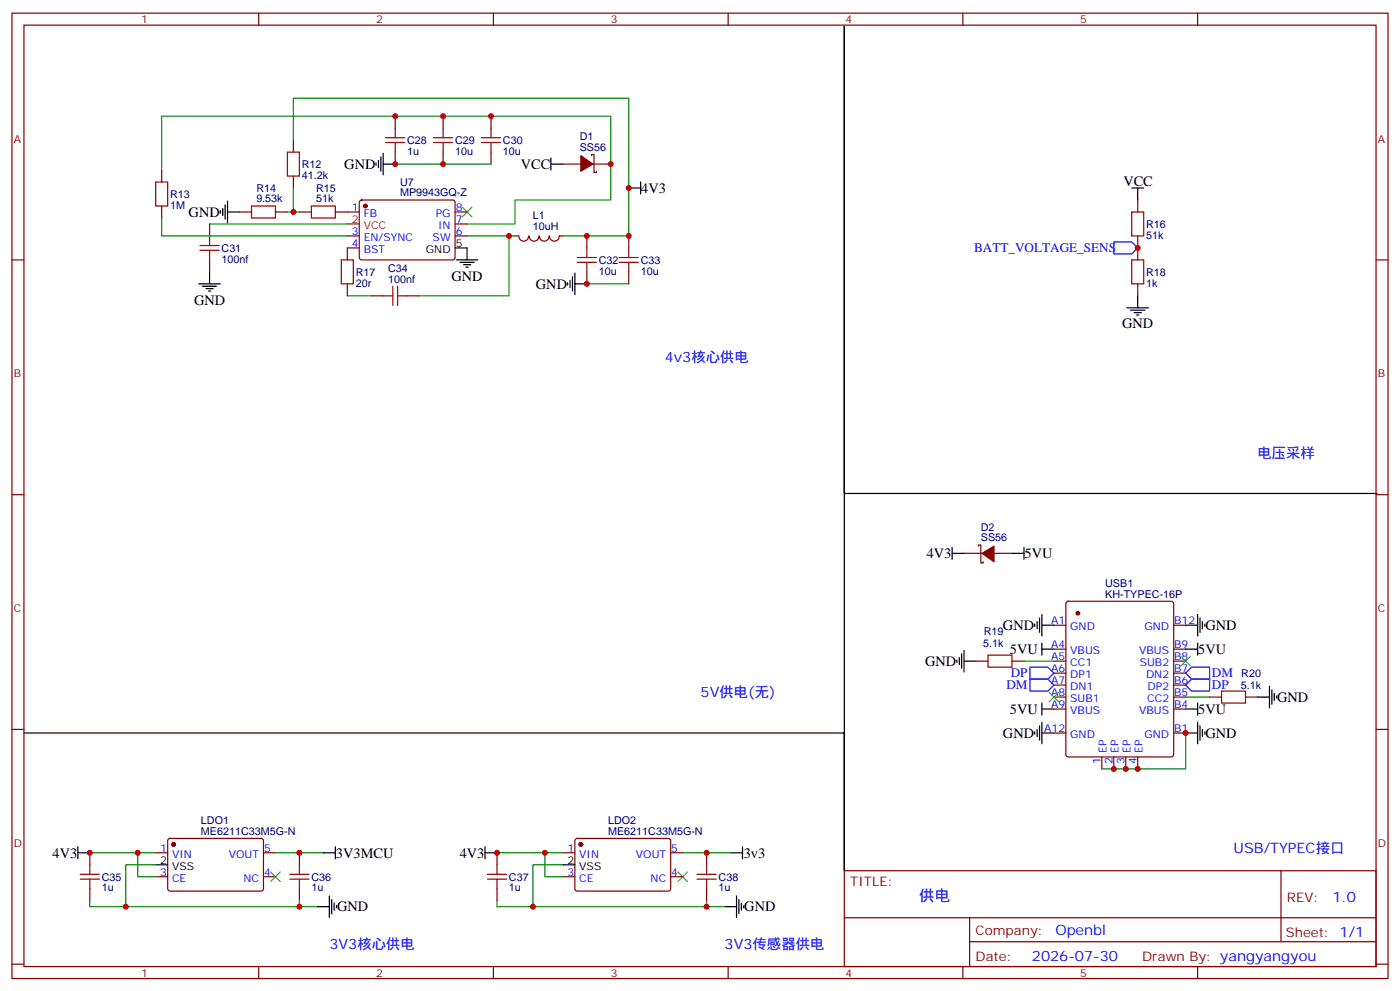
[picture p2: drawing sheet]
<svg xmlns="http://www.w3.org/2000/svg" width="412mm" height="292mm" viewBox="0 0 412 292" stroke-linecap="round" stroke-linejoin="round" font-family="sans-serif">
<g fill="none" stroke="#870000" stroke-width=".35">
<path d="M3.5 3.9h405.4v284.3h-405.4zM7.1 7.4h398.2v277.3h-398.2zM76.2 3.9v3.5M145.3 3.9v3.5M214.5 3.9v3.5M283.6 3.9v3.5M352.8 3.9v3.5M116.4 34.2v3.5M130.5 34.2v3.5M144.6 34.2v3.5M47.6 50.1v3.5M86.4 41.3v3.5"/>
<path d="M86.4 51.9v3.5M106.1 59.1l.4-.2 27.1 .1 .5 .6-.1 16.5-.7 .5-27-.1-.5-.7v-16.2zM116.4 44.8v3.5M130.5 44.8v3.5M144.6 44.8v3.5M165.8 48.3h5.3M174.3 45.9v-.4h.7v5.3h.7v-.4M174.6 48.3h5.3M335.1 58.9v3.5M3.5 76.6h3.6M47.6 60.7v3.5M61.7 66v3.5"/>
<path d="M61.7 76.6v3.5M70.6 62.4h3.5M81.1 62.4h3.6M88.2 62.4h3.5M98.8 62.4h7M102.3 69.5h3.5M105.8 73h-3.5v3.6M134.1 62.4h3.5M134.1 69.5h3.5M134.1 66h3.5M151.7 69.5h1.1M152.9 69.5a1.41 1.41 0 0 0 1.4 1.5 1.41 1.41 0 0 0 1.4-1.5"/>
<path d="M155.9 69.5a1.41 1.41 0 0 0 1.4 1.5 1.41 1.41 0 0 0 1.4-1.5M158.9 69.5a1.41 1.41 0 0 0 1.4 1.5 1.41 1.41 0 0 0 1.4-1.5M165.8 69.5h-1.1a1.41 1.41 0 0 1-1.4 1.5 1.41 1.41 0 0 1-1.4-1.5M172.9 69.5v3.5M185.2 69.5v3.5M335.1 69.5v7.1M405.3 76.6h3.6M102.3 83.6v3.5M109.4 87.1h3.5M119.9 87.1h3.6M172.9 80.1v3.5M185.2 80.1v3.5"/>
<path d="M335.1 83.6v3.5M3.5 145.7h3.6M405.3 145.7h3.6M284 163h5.3M288.2 160.9v-.4h.7v5.3h.7v-.3M292.8 163h5.3M314.2 177.3l.5-.2h30.3l.5 .2 .2 .5v44.5l-.2 .4-.5 .3h-30.3l-.5-.3-.2-.4v-44.5zM287.5 194.7h3.5M298.1 194.7h3.5M310.4 194.7h3.6M310.4 198.3h3.6M310.4 191.2h3.6"/>
<path d="M310.4 184.2h3.6M345.7 194.7h3.5M345.7 198.3h3.5M345.7 191.2h3.5M345.7 184.2h3.5M3.5 214.8h3.6M310.4 205.3h3.6M310.4 215.9h3.6M310.4 208.8h3.6M310.4 201.8h3.6M345.7 205.3h3.5M345.7 215.9h3.5"/>
<path d="M345.7 208.8h3.5M345.7 201.8h3.5M356.3 205.3h3.5M366.9 205.3h3.5M405.3 214.8h3.6M324.6 223v3.5M328.1 223v3.5M331.6 223v3.5M335.1 223v3.5M26.5 251.2v3.5M45.9 251.2h3.5M45.9 258.2h3.5"/>
<path d="M49.6 247.2l.5-.3 27.1 .1 .4 .7-.1 14.3-.6 .5-27.1-.1-.4-.6v-14.1zM77.6 251.2h3.5M77.6 258.2h3.5M88.2 251.2v3.5M146.4 251.2v3.5M165.8 251.2h3.5M165.8 258.2h3.5M169.6 247.2l.4-.3 27.1 .1 .5 .7-.1 14.3-.7 .5-27-.1-.5-.6v-14.1zM197.6 251.2h3.5M197.6 258.2h3.5M208.1 251.2v3.5M248.7 256.5h156.6v28.2h-156.6z"/>
<path d="M377.3 256.5v20.9M26.5 261.8v3.5M88.2 261.8v3.5M146.4 261.8v3.5M208.1 261.8v3.5M248.7 270.3h156.5M285.6 277.4h119.6M285.6 270.3v14.1M3.5 284h3.6M76.2 284.7v3.5M145.3 284.7v3.5M214.5 284.7v3.5"/>
<path d="M283.6 284.7v3.5M352.8 284.7v3.5M405.3 284h3.6"/>
</g>
<g fill="none" stroke="#008700" stroke-width=".35">
<path d="M47.6 50.1v-15.9h132.3v24.7h-28.2v7.1h-14.1M86.4 41.3v-12.4h98.8v40.6h-19.4M86.4 55.4v7M116.4 48.3h28.2M47.6 64.2v5.3h54.7M61.7 66h40.6M84.7 62.4h3.5M137.6 69.5h14.1M149.9 69.5v17.6h-26.4M102.3 87.1h7.1M172.9 83.6h12.3M301.6 194.7h8.8"/>
<path d="M349.2 215.9v10.6h-24.6M349.2 205.3h7.1M26.5 251.2h19.4M40.6 251.2v7h5.3M45.9 254.7h-8.9v12.4M81.1 251.2h14.1M146.4 251.2h19.4M160.5 251.2v7h5.3M165.8 254.7h-8.8v12.4M201.1 251.2h14.1M26.5 265.3v1.8h61.7v-1.8M88.2 267.1h5.3"/>
<path d="M146.4 265.3v1.8h61.7v-1.8M208.1 267.1h5.3"/>
</g>
<g fill="none" stroke="#000" stroke-width=".35">
<path d="M67 59.3v6.3M110.8 48v.7M111.5 47.3v2.1M112.2 46.2v4.2M112.9 48.3h3.5M112.9 45.2v6.3M162.3 48.3h3.5M162.3 46.6v3.5M185.2 55.4h3.5M188.7 53.6v3.6M333.4 55.4h3.5M335.1 55.4v3.5"/>
<path d="M64.9 62.1v.7M65.6 61.4v2.1M66.3 60.3v4.3M67 62.4h3.6M134.1 73h3.5v3.6M134.4 76.6h6.4M135.5 77.3h4.2M136.5 78h2.1M137.2 78.7h.7M58.6 83.6h6.3M59.6 84.3h4.3M60.7 85h2.1"/>
<path d="M61.4 85.7h.7M61.7 80.1v3.5M167.2 83.3v.7M167.9 82.6v2.1M168.6 81.5v4.2M169.3 83.6h3.6M169.3 80.4v6.4M332 90.7h6.3M333 91.4h4.3M334.1 92.1h2.1M334.8 92.8h.7M335.1 87.1v3.6"/>
<path d="M405.7 145.3h-157v-137.5v248.7v-40.6h-241.6M280.5 163h3.5M280.5 161.2v3.5M298.1 163h3.5M301.6 161.2v3.5M281.9 194.4v.7M282.6 193.7v2.1M283.3 192.6v4.3M284 194.7h3.5M284 191.6v6.3M304.8 183.8v.7M305.5 183.1v2.1"/>
<path d="M306.2 182v4.3M306.9 184.2h3.5M306.9 181v6.3M306.9 189.4v3.6M306.9 191.2h3.5M349.2 184.2h3.6M349.2 191.2h3.6M352.8 181v6.3M352.8 189.4v3.6M353.5 182v4.3M354.2 183.1v2.1M354.9 183.8v.7"/>
<path d="M304.8 215.5v.8M305.5 214.8v2.2M306.2 213.8v4.2M306.9 207.1v3.5M306.9 212.7v6.4M306.9 215.9h3.5M306.9 208.8h3.5M349.2 215.9h3.6M349.2 208.8h3.6M352.8 207.1v3.5M352.8 212.7v6.4M353.5 213.8v4.2"/>
<path d="M354.2 214.8v2.2M354.9 215.5v.8M370.4 205.3h3.5M373.9 202.1v6.4M374.6 203.2v4.2M375.4 204.3v2.1M376.1 205v.7M22.9 251.2h3.6M22.9 249.4v3.5M45.9 254.7h3.5M95.2 251.2h3.6M98.8 249.4v3.5"/>
<path d="M142.9 251.2h3.5M142.9 249.4v3.5M165.8 254.7h3.5M215.2 251.2h3.5M218.7 249.4v3.5M93.5 267.1h3.5M97 263.9v6.3M97.7 264.9v4.3M98.4 266v2.1M99.1 266.7v.7M213.4 267.1h3.6M217 263.9v6.3"/>
<path d="M217.7 264.9v4.3M218.4 266v2.1M219.1 266.7v.7"/>
</g>
<g fill="#870000" stroke="#870000" stroke-width=".35">
<path d="M171.1 45.9l3.5 2.4-3.5 2.1z"/>
<path d="M289.3 163l3.5-2.1v4.6z"/>
<circle cx="51.2" cy="248.7" r=".53"/>
<circle cx="171.1" cy="248.7" r=".53"/>
<circle cx="317.5" cy="180.6" r=".53"/>
<circle cx="107.6" cy="60.7" r=".53"/>
</g>
<path d="M136.2 61l2.8 2.9M139 61l-2.8 2.9M347.8 193.3l2.9 2.8M350.7 193.3l-2.9 2.8M309 203.9l2.9 2.8M311.9 203.9l-2.9 2.8M79.7 256.8l2.8 2.8M82.5 256.8l-2.8 2.8M199.7 256.8l2.8 2.8M202.5 256.8l-2.8 2.8" fill="none" stroke="#3c3" stroke-width=".35"/>
<g fill="none" stroke="#a10000" stroke-width=".35">
<path d="M116.4 37.7v2.9M130.5 37.7v2.9M144.6 37.7v2.9M45.9 53.6h3.5v7.1h-3.5zM84.7 44.8h3.5v7.1h-3.5zM113.6 40.6h5.6M113.6 42h5.6M116.4 42v2.8M127.7 40.6h5.6M127.7 42h5.6M130.5 42v2.8M141.8 40.6h5.7"/>
<path d="M141.8 42h5.7M144.6 42v2.8M58.9 73.7h5.7M58.9 72.3h5.7M61.7 69.5v2.8M61.7 73.7v2.9M74.1 60.7h7v3.5h-7zM91.7 60.7h7.1v3.5h-7.1zM100.5 76.6h3.6v7h-3.6zM170 75.8h5.7M170 77.3h5.7M172.9 73v2.8"/>
<path d="M172.9 77.3v2.8M182.4 75.8h5.6M182.4 77.3h5.6M185.2 73v2.8M185.2 77.3v2.8M333.4 76.6h3.5v7h-3.5zM333.4 62.4h3.5v7.1h-3.5zM112.9 87.1h2.8M115.7 84.3v5.7M117.1 84.3v5.7M117.1 87.1h2.8M291 193h7.1v3.5h-7.1z"/>
<path d="M359.8 203.6h7.1v3.5h-7.1zM23.6 258.9h5.7M23.6 257.5h5.7M26.5 254.7v2.8M26.5 258.9v2.9M85.4 258.9h5.6M85.4 257.5h5.6M88.2 254.7v2.8M88.2 258.9v2.9M143.6 258.9h5.6M143.6 257.5h5.6M146.4 254.7v2.8"/>
<path d="M146.4 258.9v2.9M205.3 258.9h5.7M205.3 257.5h5.7M208.1 254.7v2.8M208.1 258.9v2.9"/>
</g>
<path d="M328.1 71.3h5.3l1.7 1.7-1.7 1.8h-5.3zM303.4 196.5h5.3l1.7 1.8-1.7 1.7h-5.3zM349.2 198.3l1.8-1.8h5.3v3.5h-5.3zM303.4 200h5.3l1.7 1.8-1.7 1.8h-5.3zM349.2 201.8l1.8-1.8h5.3v3.6h-5.3z" fill="none" stroke="#00f" stroke-width=".35"/>
<path d="M102.3 66h3.5" fill="none" stroke="#f00" stroke-width=".35"/>
<g fill="#c00">
<circle cx="88.2" cy="267.1" r=".88"/>
<circle cx="157" cy="267.1" r=".88"/>
<circle cx="160.5" cy="251.2" r=".88"/>
<circle cx="208.1" cy="251.2" r=".88"/>
<circle cx="208.1" cy="267.1" r=".88"/>
<circle cx="146.4" cy="251.2" r=".88"/>
<circle cx="349.3" cy="215.9" r=".88"/>
<circle cx="328.1" cy="226.5" r=".88"/>
<circle cx="331.6" cy="226.5" r=".88"/>
<circle cx="335.1" cy="226.5" r=".88"/>
<circle cx="172.9" cy="83.6" r=".88"/>
<circle cx="185.2" cy="69.5" r=".88"/>
<circle cx="172.9" cy="69.5" r=".88"/>
<circle cx="116.4" cy="48.3" r=".88"/>
<circle cx="130.5" cy="48.3" r=".88"/>
<circle cx="149.9" cy="69.5" r=".88"/>
<circle cx="116.4" cy="34.2" r=".88"/>
<circle cx="130.5" cy="34.2" r=".88"/>
<circle cx="144.6" cy="34.2" r=".88"/>
<circle cx="86.4" cy="62.4" r=".88"/>
<circle cx="185.2" cy="55.4" r=".88"/>
<circle cx="335.1" cy="73" r=".88"/>
<circle cx="179.9" cy="48.3" r=".88"/>
<circle cx="26.5" cy="251.2" r=".88"/>
<circle cx="40.6" cy="251.2" r=".88"/>
<circle cx="37" cy="267.1" r=".88"/>
<circle cx="88.2" cy="251.2" r=".88"/>
</g>
<text font-size="4.6" fill="#00f" x="270.8" y="265.5">供电</text>
<g font-size="4.2">
<text x="101.4" y="49.8">GND</text>
<text x="153.4" y="49.7">VCC</text>
<text x="188.9" y="56.8">4V3</text>
<text x="330.9" y="54.7">VCC</text>
<text x="55.6" y="63.9">GND</text>
<text x="133" y="82.7">GND</text>
<text x="57.1" y="89.7">GND</text>
<text x="157.9" y="85.1">GND</text>
<text x="330.6" y="96.7">GND</text>
<text x="273" y="164.4">4V3</text>
<text x="301.8" y="164.4">5VU</text>
<text x="295.5" y="185.5">GND</text>
<text x="355.1" y="185.6">GND</text>
<text x="272.5" y="196.2">GND</text>
<text x="297.5" y="192.6">5VU</text>
<text x="353" y="192.6">5VU</text>
<text x="376.2" y="206.7">GND</text>
<text x="297.5" y="210.3">5VU</text>
<text x="353" y="210.2">5VU</text>
<text x="295.5" y="217.3">GND</text>
<text x="355.1" y="217.3">GND</text>
<text x="15.5" y="252.6">4V3</text>
<text x="99" y="252.6">3V3MCU</text>
<text x="135.4" y="252.6">4V3</text>
<text x="219.1" y="252.7">3v3</text>
<text x="99.3" y="268.5">GND</text>
<text x="219.3" y="268.5">GND</text>
</g>
<g font-size="4.2" fill="#00f">
<text x="195.8" y="106.5">4v3核心供电</text>
<text x="370.4" y="134.8">电压采样</text>
<text x="206.4" y="205.3">5V供电(无)</text>
<text x="363.4" y="251.2">USB/TYPEC接口</text>
<text x="392.5" y="265.7">1.0</text>
<text x="310.9" y="275.3">Openbl</text>
<text x="97" y="279.4">3V3核心供电</text>
<text x="213.4" y="279.4">3V3传感器供电</text>
<text x="304" y="283.1">2026-07-30</text>
</g>
<g font-size="3.9" fill="#00f">
<text x="286.9" y="74.3">BATT_VOLTAGE_SENS</text>
<text x="296.4" y="203.1">DM</text>
<text x="297.8" y="199.5">DP</text>
<text x="357" y="199.5">DM</text>
<text x="357" y="203.1">DP</text>
</g>
<g font-size="3.9" fill="#800">
<text x="250.5" y="261.1">TITLE:</text>
<text x="379.1" y="265.7">REV:</text>
<text x="287.4" y="275.3">Company:</text>
<text x="378.7" y="275.9">Sheet: 1/1</text>
<text x="287.4" y="282.9">Date:</text>
<text x="336.4" y="283">Drawn By: yangyangyou</text>
</g>
<g font-size="3.2" fill="#800">
<text x="41.6" y="6.9">1</text>
<text x="110.8" y="6.9">2</text>
<text x="179.9" y="6.9">3</text>
<text x="249.1" y="6.9">4</text>
<text x="318.2" y="6.9">5</text>
<text x="4.1" y="42">A</text>
<text x="405.9" y="42">A</text>
<text x="4.1" y="111.1">B</text>
<text x="405.9" y="111.1">B</text>
<text x="4.1" y="180.3">C</text>
<text x="405.9" y="180.3">C</text>
<text x="4.1" y="249.4">D</text>
<text x="405.9" y="249.4">D</text>
<text x="41.6" y="287.7">1</text>
<text x="110.8" y="287.7">2</text>
<text x="179.9" y="287.7">3</text>
<text x="249.1" y="287.7">4</text>
<text x="318.2" y="287.7">5</text>
</g>
<g font-size="3.2" fill="#000080">
<text x="170.8" y="41.3">D1</text>
<text x="119.9" y="45.6">1u</text>
<text x="119.9" y="42.4">C28</text>
<text x="134.1" y="45.6">10u</text>
<text x="134.1" y="42.4">C29</text>
<text x="148.2" y="45.6">10u</text>
<text x="148.2" y="42.4">C30</text>
<text x="170.8" y="44.5">SS56</text>
<text x="88.9" y="52.6">41.2k</text>
<text x="88.9" y="49.5">R12</text>
<text x="50.1" y="58.3">R13</text>
<text x="75.5" y="59.6">9.53k</text>
<text x="75.5" y="56.5">R14</text>
<text x="93.1" y="59.6">51k</text>
<text x="93.1" y="56.5">R15</text>
<text x="117.8" y="57.8">MP9943GQ-Z</text>
<text x="117.8" y="54.7">U7</text>
<text x="50.1" y="61.5">1M</text>
<text x="156.9" y="64.6">L1</text>
<text x="156.9" y="67.7">10uH</text>
<text x="337.6" y="70.3">51k</text>
<text x="337.6" y="67.1">R16</text>
<text x="65.3" y="77.4">100nf</text>
<text x="65.3" y="74.2">C31</text>
<text x="176.4" y="77.7">C32</text>
<text x="188.7" y="77.7">C33</text>
<text x="104.8" y="81.2">R17</text>
<text x="114.3" y="83.3">100nf</text>
<text x="114.3" y="80.1">C34</text>
<text x="176.4" y="80.9">10u</text>
<text x="188.7" y="80.9">10u</text>
<text x="337.6" y="81.2">R18</text>
<text x="104.8" y="84.4">20r</text>
<text x="337.6" y="84.4">1k</text>
<text x="288.9" y="159.5">SS56</text>
<text x="288.9" y="156.3">D2</text>
<text x="325.6" y="172.8">USB1</text>
<text x="325.6" y="176">KH-TYPEC-16P</text>
<text x="289.6" y="190.6">5.1k</text>
<text x="289.8" y="187">R19</text>
<text x="365.5" y="202.9">5.1k</text>
<text x="365.6" y="199.4">R20</text>
<text x="59.2" y="245.9">ME6211C33M5G-N</text>
<text x="59.2" y="242.7">LDO1</text>
<text x="179.1" y="245.9">ME6211C33M5G-N</text>
<text x="179.1" y="242.7">LDO2</text>
<text x="30" y="262.5">1u</text>
<text x="30" y="259.4">C35</text>
<text x="91.7" y="262.5">1u</text>
<text x="91.7" y="259.4">C36</text>
<text x="149.9" y="262.5">1u</text>
<text x="149.9" y="259.4">C37</text>
<text x="211.7" y="262.5">1u</text>
<text x="211.7" y="259.4">C38</text>
</g>
<g font-size="3.2" fill="#00f">
<text x="103.6" y="62.1">1</text>
<text x="107.1" y="63.9">FB</text>
<text x="128.4" y="63.9">PG</text>
<text x="134.2" y="65.6">7</text>
<text x="134.2" y="62.1">8</text>
<text x="103.6" y="69.1">3</text>
<text x="107.1" y="70.9">EN/SYNC</text>
<text x="127.4" y="70.9">SW</text>
<text x="129" y="67.4">IN</text>
<text x="134.2" y="69.1">6</text>
<text x="103.6" y="72.7">4</text>
<text x="107.1" y="74.4">BST</text>
<text x="309.6" y="183.8">A1</text>
<text x="315.3" y="185.6">GND</text>
<text x="337.1" y="185.6">GND</text>
<text x="345.9" y="183.8">B12</text>
<text x="309.6" y="190.9">A4</text>
<text x="345.9" y="190.9">B9</text>
<text x="309.6" y="197.9">A6</text>
<text x="309.6" y="194.4">A5</text>
<text x="315.3" y="196.1">CC1</text>
<text x="315.3" y="192.6">VBUS</text>
<text x="335.6" y="192.6">VBUS</text>
<text x="335.7" y="196.1">SUB2</text>
<text x="345.9" y="194.4">B8</text>
<text x="345.9" y="197.9">B7</text>
<text x="309.6" y="201.4">A7</text>
<text x="315.3" y="203.2">DN1</text>
<text x="315.3" y="199.7">DP1</text>
<text x="337.6" y="199.7">DN2</text>
<text x="338" y="203.2">DP2</text>
<text x="345.9" y="201.4">B6</text>
<text x="309.6" y="208.5">A9</text>
<text x="309.6" y="205">A8</text>
<text x="315.3" y="206.7">SUB1</text>
<text x="338" y="206.7">CC2</text>
<text x="345.9" y="205">B5</text>
<text x="345.9" y="208.5">B4</text>
<text x="307.6" y="215.5">A12</text>
<text x="315.3" y="210.3">VBUS</text>
<text x="335.6" y="210.3">VBUS</text>
<text x="345.9" y="215.5">B1</text>
<text x="315.3" y="217.3">GND</text>
<text x="326" y="221.7" transform="rotate(-90 326 221.7)">EP</text>
<text x="329.5" y="221.7" transform="rotate(-90 329.5 221.7)">EP</text>
<text x="333" y="221.7" transform="rotate(-90 333 221.7)">EP</text>
<text x="336.5" y="221.7" transform="rotate(-90 336.5 221.7)">EP</text>
<text x="337.1" y="217.3">GND</text>
<text x="324.2" y="225.1" transform="rotate(-90 324.2 225.1)">1</text>
<text x="327.7" y="225.1" transform="rotate(-90 327.7 225.1)">2</text>
<text x="331.3" y="225.1" transform="rotate(-90 331.3 225.1)">3</text>
<text x="334.8" y="225.1" transform="rotate(-90 334.8 225.1)">4</text>
<text x="47.2" y="250.8">1</text>
<text x="77.8" y="250.8">5</text>
<text x="167.1" y="250.8">1</text>
<text x="197.7" y="250.8">5</text>
<text x="47.2" y="257.9">3</text>
<text x="50.7" y="252.6">VIN</text>
<text x="67.4" y="252.6">VOUT</text>
<text x="77.8" y="257.9">4</text>
<text x="167.1" y="257.9">3</text>
<text x="170.6" y="252.6">VIN</text>
<text x="187.3" y="252.6">VOUT</text>
<text x="197.7" y="257.9">4</text>
<text x="50.7" y="259.6">CE</text>
<text x="71.7" y="259.6">NC</text>
<text x="170.6" y="259.6">CE</text>
<text x="191.7" y="259.6">NC</text>
</g>
<g font-size="3.2" fill="#f00">
<text x="103.6" y="65.6">2</text>
<text x="107.1" y="67.4">VCC</text>
</g>
<g font-size="3.2">
<text x="125.5" y="74.4">GND</text>
<text x="134.2" y="72.7">5</text>
<text x="47.2" y="254.4">2</text>
<text x="50.7" y="256.1">VSS</text>
<text x="167.1" y="254.4">2</text>
<text x="170.6" y="256.1">VSS</text>
</g>
</svg>
